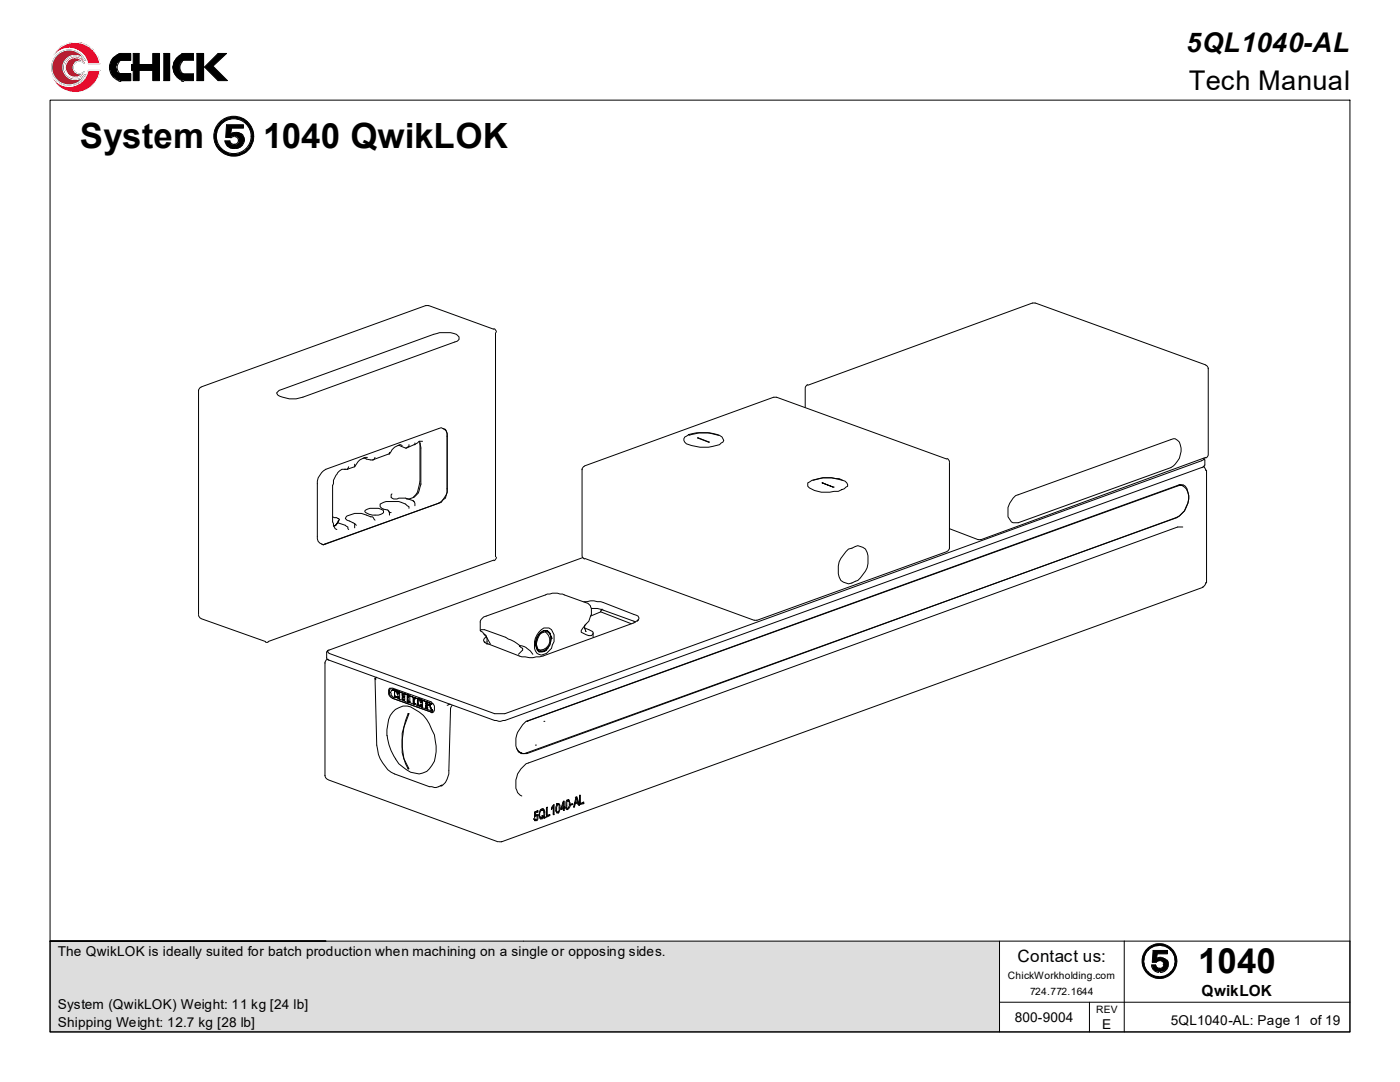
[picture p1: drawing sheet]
<svg xmlns="http://www.w3.org/2000/svg" width="279mm" height="216mm" viewBox="0 0 279 216" stroke-linecap="round" stroke-linejoin="round" font-family="sans-serif">
<!-- layer: Visible Edges(ISO) -->
<g fill="none" stroke="#000" stroke-width=".2">
<path d="M39.6 77.9v44.7M40.1 77.3l-.4 .4-.1 .3M55.2 78.4l.5-.5 30.8-11.2a7.8 7.8 0 0 1 4.6 0l.5 .5v.5l-.3 .4-30.8 11.1a5.7 5.7 0 0 1-5.1-.5zM85 61h.5M85 61l-44.9 16.2M85.5 61l13.1 4.7M98.6 65.6l.2 .1 .3 .6M98.9 66.4v44.7M154.4 79.3h.5M154.4 79.2l-37.7 13.8M154.9 79.2l34.1 12.4M160.7 77.6v3.7"/>
<path d="M161.2 76.8l-.4 .4-.1 .3M206.1 60.5h.5M206.1 60.5l-44.9 16.4M206.6 60.5l34 12.3M240.6 72.9l.3 .1 .2 .6M241.1 73.5v17.1M68.7 93.6h.2M68.9 93.6a1.91 1.91 0 0 0-1.8 1.2l-.2 .4a1.56 1.56 0 0 0-.4 1.3l-.1 .4v7.2l.1 .4a.97 .97 0 0 0 .7 1.2M69.6 93.1l-.2 .5h-.5M70.8 92.6v.5M70.8 93.1l-1.5 .5M73.3 91.3a2.94 2.94 0 0 0-2.5 1.8"/>
<path d="M74.8 91.3l-.3 .5-2-.4M77.7 90.3v.3l-3.4 1.2M78.2 98.6l-.1 .1v.4a.96 .96 0 0 0 1.5 .3 6 6 0 0 1 2.9 .5 .97 .97 0 0 1 .3 1M80.3 88.9a.85 .85 0 0 0-1.2 .2 2.93 2.93 0 0 0-1.4 1.5M81.6 88.7v.4l-.5 .3-1.7-.5M82.8 88.4v.3l-1.7 .7M83.7 88.1l.3 1.1v7.5a4 4 0 0 1-1.4 2.5l-1 .4h-.5M83.8 88.4v7.6l-.1 .9a3 3 0 0 1-1.2 2.3M84.3 88.1h-.6l-.9 .6M88.4 85.5a1.26 1.26 0 0 1 .8 1.5M89.2 87a1.22 1.22 0 0 0-.3-1.3 1.22 1.22 0 0 0-1.4-.2l-22.5 8.1a3.5 3.5 0 0 0-1.7 2.9v10.5a1.3 1.3 0 0 0 1.7 1.5M89.2 97.5v.7l-.3 1.2-.5 .3-.3 .5-.6 .2"/>
<path d="M89.2 97.5a3.5 3.5 0 0 1-1.7 2.9M89.2 87v10.5M116.2 93.6v17.1M116.7 93l-.5 .4v.3M136.7 87.2a6 6 0 0 1 4-.8h.9a5.5 5.5 0 0 1 2.5 .8l.3 .7-.1 .3a2.84 2.84 0 0 1-2.1 .9 8.6 8.6 0 0 1-5.2-.5 .9 .9 0 0 1-.3-1.4zM137.5 86.9a8.9 8.9 0 0 1 5.9 0M139.2 87.4l2.4 .8zM161.2 96.4a8.2 8.2 0 0 1 7.5-.4l.3 .4 .2 .6-.7 .5-1.2 .5h-.8a6 6 0 0 1-5.3-1zM162.2 95.8a8.9 8.9 0 0 1 5.9 0M164.1 96.4l2.2 .8zM164.1 96.4h.1M166.3 97.2h.1"/>
<path d="M189 91.5l.4 .4 .1 .3M189.5 92.3v17.1M202.2 99.4l.5-.5 31-11.2a1.15 1.15 0 0 1 1.7 .5 4.2 4.2 0 0 1-1.7 5.1l-30.5 11h-1a2.32 2.32 0 0 1-1-2.4 3.8 3.8 0 0 1 1-2.5zM235.2 96.9h.7M235.9 96.9h.1M236.1 96.7l.5 .3a4.4 4.4 0 0 1-1.9 6.3l-129.5 47.1h-1.2M236.1 96.9l-.7-.2-129.9 47.1a3.5 3.5 0 0 0-1.9 1.8 4.4 4.4 0 0 0-.1 4.4l.6 .4M240.2 93.1l.2 .2 .2 .6M240.6 91.3l-44.9 16.4M240.8 93.8v22.5M241.1 90.7v.3l-.5 .4M66.4 103.1l.8 .2 .5 .3v.2h-.1v.3l-.5 .7-.4 .2 .5-.5 .4-.7"/>
<path d="M67.4 104.3l1.5 .5 .5 .4v.3l.2 .2M70.8 104.5l.3 .3M72.8 101.9a2.28 2.28 0 0 1 2-.5 1.52 1.52 0 0 1 1.7 .7v.2a3.2 3.2 0 0 1-3.7-.2zM74.8 103.8a.88 .88 0 0 0-.8-.7 4.8 4.8 0 0 0-4.9 0l-.2 .4 .4 .3 1.1 .5a.76 .76 0 0 1 .4 1M77.6 101.9l.1 .4h.4M81.6 101.4v-.3a4.8 4.8 0 0 0-3.9-1 3.1 3.1 0 0 0-1.8 .5v.5l.3 .3 1.2 .4a.97 .97 0 0 1 .3 1M82.5 100.1h.1M87.5 100.4l-23 8.3-.3-.2M98.6 111.8l-45.1 16.2M99.1 111.2l-.1 .3-.4 .4M116.2 110.8l.2 .6 .3 .1M116.3 111.3l-50.8 18.4-.1 .3 .3 .4 33 12h2.1l139-50.5 .3-.1 .2-.4 .2 .4v1l-.2 .3-.4 .2-139.1 50.5-.9 .1-1.2-.1-33.2-12.1-.1-.1"/>
<path d="M116.7 111.4l33.8 12.4M168.8 110.1l.5-.5 .7-.2a1.66 1.66 0 0 1 2.2-.2 2.39 2.39 0 0 1 1 2.4 5.1 5.1 0 0 1-2 4.2l-.5 .2a2.14 2.14 0 0 1-2.5 .1 2.14 2.14 0 0 1-.9-2.3 3.6 3.6 0 0 1 1-3.1zM189 110.1l-38 13.7M189.5 109.3l-.1 .3-.4 .4M189.5 105.5l5.7 2.2M195.2 107.7h.6M236.1 105.2h-1.1l-129.5 47a4.4 4.4 0 0 0-2.5 3.9 2.63 2.63 0 0 0 1.1 2.7M240.1 117.2l-140 50.8M240.6 116.2a.93 .93 0 0 1-.6 .9M39.6 122.7l.3 .5 .2 .2M40.1 123.4l12.9 4.6M53 128.1h.5"/>
<path d="M64.9 132.2v22.6M65.3 131.5l-.2 .3-.2 .5M65.4 129.9h.1M65.4 131.6h.1M65.4 129.9l-.2 .1v1.4l.2 .2M74.8 135.3l.4 13.4a7.2 7.2 0 0 0 2.9 5.4l7.6 2.9h.5a1.82 1.82 0 0 0 2-.4M75.2 135.1l-.4 .2 .2 .3M78.1 137.3l-.2 .2a1.3 1.3 0 0 0 .5 1.9M78.2 137.7h.2h-.2l-.3 .5 .2 .1a.93 .93 0 0 0 1.3 .9M78.4 137.7h.5h-.2l.4 .1-.2-.1M78.4 139.4a1.34 1.34 0 0 1-.7-2.1h.7l7.6 2.7a1.44 1.44 0 0 1 .5 2.1l-.3 .1-.2-.1M78.4 139.4l7.6 2.7"/>
<path d="M78.7 137.8v.2v-.2l.4 .2 .1 .5h.2v-.2M78.7 138v1zM78.7 138.9h.1M78.7 138.9l.2 .1h-.2h.4h-.2l.2 .2v-.2M79.1 139.2h.1M79.1 139h.1M79.1 137.8h.3h-.2v.2h.2v-.2M79.2 139.2h.2v-.2v.2zM79.2 138h.2v.5zM79.4 138.9l-.3 .3M79.4 138.9v.1h-.2M79.4 138.9v.1h.2"/>
<path d="M79.4 139.2h.1M79.6 138l.8 .3-1-.3a1.26 1.26 0 0 1 .4 1.4h-.2M79.8 139.4h-.4h.2v.1l1 .2M80.3 139.4v.1h.1v-.1M80.3 139.5h.1v.2v-.2M80.3 138.5h.1v.2h-.1zM80.3 138.7v.2h.1v-.2M80.3 138.9l.5 .1-.4-.1M80.4 139v.4h-.1v-.4l.5 .2v.5h-.2v.2l.8 .3M80.4 139.7h.2zM80.4 138.3h.2l-.2 .2zM80.6 138.3l-.3 .2h.1"/>
<path d="M80.6 138.3l.2 .7M80.6 138.3h.2l-.2 .2 .8 .2-.6-.4M81.3 138.9h.1zM81.3 138.9v.1h.1v-.1M81.3 139h.1v.2h-.1zM81.3 139.2v.3h.1v-.3M81.3 139.5v.2h.1v-.2M81.3 139.7v.2h.1v-.2M81.3 139.9h.1v.1v-.1zM81.4 138.9h.1M81.4 139.9h.1M81.4 139.9v.1h.2h-.2"/>
<path d="M81.4 138.7h.2zM81.4 138.7v.2l.2-.2M81.6 138.9h.2h-.2l.2 .1v1.2v-.2M81.6 138.7v.2h-.2M81.6 138.9h.1M81.8 138.9l1 .3zM82.5 139.4h.1zM82.5 139.4h.1v.1h-.1zM82.5 139.5v.2h.1v-.2M82.5 139.7v.2h.1v-.2M82.5 139.9v.1h.1v-.1M82.6 139.2h.2z"/>
<path d="M82.6 139.2v.2l.2-.2M82.6 139.4h.1M82.8 139.2h.1M83 139.4h.1a.7 .7 0 0 0-.5 .6 .7 .7 0 0 0 .5 .7l.2 .2h.5M83.3 139.5v.2h.2v-.2h-.2l.5 .4 .2 .3h.2h-.2h.2v-.2M83.3 139.7v.7h.2v-.7M83.7 139.5h.1l-.7-.1 .9 .1M84 139.5v.2zM84 139.5h.1M84 139.5v.7l.2-.2-.2-.3M84.3 139.7h-.1v.2h.1v1.2h-.1h.1h-.1v.1l.8 .2h.2h-.2l.2-.2v.2h.1h-.1v.2l1.2 .3M96.7 126.5l.5 .8v1.2"/>
<path d="M96.7 128l.2 .2M97.9 128.5l-.9-1.7-1.2-1 .2-.2h.7l4.2 1.6 1.7 .8 1.2 .9M103.8 128.9l1.2 .3 .8 .7 .5 .7M103.8 128.9h-.2l.7 .5v.3l-.8 .9M107.5 126.2a1.64 1.64 0 0 1 2.6-.6 2.6 2.6 0 0 1 .1 3.1l-.1 .7a2.73 2.73 0 0 1-2.1 1.3 1.56 1.56 0 0 1-1.3-2 3.5 3.5 0 0 1 .8-2.5zM107.5 130h.2M107.7 126.7l.3-.4 .5-.1a.95 .95 0 0 1 1.4 .6 2.61 2.61 0 0 1-1 2.7 .96 .96 0 0 1-1 .3 .96 .96 0 0 1-.7-.8l-.2-.5zM108.8 126.1a1.95 1.95 0 0 1 .8 2.3 1.95 1.95 0 0 1-2.1 1.3M109.1 125.8h.1M110.1 127.3a1.61 1.61 0 0 0-1-1.5h-.6a2.98 2.98 0 0 0-1.1 3.9l.3 .3h.5l.9-.3a3.8 3.8 0 0 0 1-2.4 1.61 1.61 0 0 0-1-1.5 1.78 1.78 0 0 0-1.7 1 2.42 2.42 0 0 0 .1 3.2 1.46 1.46 0 0 0 1.7-.6h.2M110.1 127.3h.1M116.5 120.1l1.4-.2 2 .2 7.1 2.7 .3 .1 .2 .5-.2 .4-.8 .5-18.1 6.6-2.1 .3-2.2-.1-7.1-2.7-.3-.2-.2-.4 .2-.5 .3-.1"/>
<path d="M116.8 124.6a1.1 1.1 0 0 0 0 1.2v.2h.2M118 121.4v1.2l-.5 1.4a5 5 0 0 0-1.5 2v.2l1 .5a1.05 1.05 0 0 0 1.4-.2 .85 .85 0 0 0-.9-.9l-.8-.3M118 121.4l-.1-.3a1.33 1.33 0 0 0-1.1-.9l-4.2-1.5a5.3 5.3 0 0 0-3.7 0l-11.9 4.2a1.56 1.56 0 0 0-1.2 1.2v1.7M118 121.4a4.4 4.4 0 0 1 2.4 .4l6.4 2.3M118.4 126.3v.9M119.9 122.1l6.1 2.4M120.1 121.6l-.2 .5-2 .8M120.1 121.6h.1M127.3 123.6l-.1 .4M150.5 123.7h.6M64.9 154.7a.93 .93 0 0 0 .6 .9M65.5 155.6l33.9 12.4"/>
<path d="M77.2 146.8a10.9 10.9 0 0 1 .7-4.1 3.6 3.6 0 0 1 4.1-1.6 7.1 7.1 0 0 1 4.2 4.5l.5 1a10.1 10.1 0 0 1 0 5.3 4 4 0 0 1-3 2.5 6.3 6.3 0 0 1-4.8-3M77.3 146.8l.2 1.4 .5 1.3 1 1.9M81.4 140.2l.2-.2zM81.4 142.4l-1.1 3.9v1.4a8.5 8.5 0 0 0 1.1 5.7M81.4 142.4h.2a14.4 14.4 0 0 0-1 9l1 2h-.2M81.4 153.2v.2M81.4 142.4h.2M81.6 140h.2h-.2v.2l1 .3h.2v-.1l-.2 .1h.2M81.6 140h.1M82.5 140v.2h.1v-.2M82.5 140.2v.2h.1v-.2M82.5 140.4h.3z"/>
<path d="M82.6 140.4v.1M82.8 140.4h.1M83.3 140.4v.1h.2v-.1M83.3 140.5v.2l.2-.2v.2h-.2M83.5 140.7h.3l-.1 .2v-.2zM83.7 140.9h.1M84 140.2l.2-.2zM84 140.9l.2-.2v.2zM84 140.9h-.2h.4M84.2 140h.1M84.2 140.5v.2h-.2l.2-.2h-.2l-.2 .4M85 140.7v.4v-.4h.2l.1 .4v.3"/>
<path d="M85 141.1v.1h.2h-.2zM85 140h.2l-1-.3 1 .3-.2 .4v-.2M85 141.2v.2M85.2 141.2h.1M85.3 140l-.1 .2h.1v.3h-.3v-.1v.1M85.3 140v.2h-.1M85.3 140l.7 .4-.7-.2M85.3 140.7h.6h-.2h.2v.4v-.2M85.9 141.1l.1 .1h-.1zM85.9 141.2l.1 .2v-.2M86 140.4h.2zM86 140.4h.2l-.2 .1z"/>
<path d="M86 141.6h.2h-.2v-.2l.2 .3v-.1M86 142.1h.4M86.2 140.4h.1M86.2 140.4v.1h-.7l-.2 .2 .2-.2M86.2 141.7h.2v.2v-.2zM87.9 156.8h.3M89.9 140.5l-.7 .2M89.9 141.4l-.3 12.4a3.3 3.3 0 0 1-1.5 3M90.3 140.8l-.4 .7M103.5 149.9l.6 .3M105.2 143.9l129.7-46.9a1.3 1.3 0 0 1 1.8 .5 3.2 3.2 0 0 1 0 3.6 4.6 4.6 0 0 1-1.8 2.2l-129.7 46.9a1.4 1.4 0 0 1-2.1-.8M105.2 143.9h.1"/>
<path d="M106.8 148.7h.1M108.5 143.9h.1M112.4 159.9h.2v1.1h.2l-.2 .7h-.2v-.3l-.5 .1zM113.1 159.7l.4-.2 .1 .2v.3a.97 .97 0 0 1-.5 1.5 1.53 1.53 0 0 1-.2-1.3zM113.1 159.7h.1M113.1 159.7l.4 .2M113.5 159.5l.1 .5M114.8 159.2h.2M115 159h.1l.6 1.7h-.2l-.2-.5-.5 .2-.2 .6h-.1zM115 159l.5 1.5h-.2M115 159.2l.1 .8-.3 .2M115 159.2l-.2 1h-.2"/>
<path d="M115.7 158.7h.1v1.7l.7-.4v.4l-.8 .1zM99.5 167.9h.6M106.5 163.4l.3 .2M106.7 163.1l.5-.4v.7l-.2 .2h-.2v-.2h-.3M106.7 162.1l.5-.2 .2 .2M106.7 162.2h.1M106.8 162.2v.5v-.1h.6v.3a.64 .64 0 0 1-.4 .8h-.3l-.2-.3M106.8 162.2l.6-.1v-.4l-.7 .4v1M107 163.6l-.3 .1M107.2 162.6v.3M107.2 162.7h-.5v.4M107.5 162.6v.1l.5 .5"/>
<path d="M107.9 161.5l.3-.1a.96 .96 0 0 1 .3 1.5l.4 .2-.2 .1-.2-.1-.3 .3h-.3l-.2-.2-.2-.6zM107.9 161.7l.1-.2 .4 .2M108 161.7h.5v1.2l-.3-.2v.4h.2l-.4 .1a1.02 1.02 0 0 1 0-1.5zM108.4 162.9h.1M108.4 161.4l.1 .1v.6M108.4 163.1l-.5 .3M108.4 163.1h.3l-.2 .1h.2M108.4 162.9l.1 .2M108.5 162.1h.1M108.5 162.9h-.3l.2 .2M109.1 161.2l.1-.2v1.7l.5-.1v.1l-.6 .4zM109.1 162.7h.1"/>
<path d="M109.6 162.6v.1h.1M109.6 162.7l-.5 .2M110.2 161h.2M110.4 160.7l.2-.2v2.1h-.2v-1.6l-.3 .5v-.3zM110.4 160.9v.1M110.4 162.4l.2 .2M110.9 161.7l.2 .4h.2M111.1 160.4h.5l.2 .3v.8l-.2 .6-.2 .1-.3-.1a1.44 1.44 0 0 1 0-1.4zM111.1 160.4h.1M111.1 160.4l.3 .1M111.4 160.5h-.1l-.2 .5v.9l.3 .2-.3 .1M111.4 160.5h.2v1.4h-.2v.2"/>
<path d="M111.4 160.4l.2 .3M111.9 161.4l.4-.2 .3 .2M111.9 161.2h.5M112.3 160.2l.1 .2-.3 .8M112.4 160v1.2M112.4 161.2h.4M112.4 161h.2M112.4 161.7h.2M112.6 161v.2M112.9 161v.2l.4 .2 .2-.4a1.1 1.1 0 0 0 0-1.1l-.4 .1v1.2l.2 .2h-.2M113.8 160.5l.5-.1v.1l-.5 .2zM113.8 160.5h.5"/>
<path d="M114.1 160.4v.1M114.5 161h.1M115.3 160.2l-.7 .2h.2M115.5 160.5l.2 .2M115.7 160.2l.1 .2M116.5 160.4l-.2-.2-.6 .3"/>
</g>
<!-- layer: TITLE BLOCK HATCH -->
<g fill="#000">
<path d="M22.7 11.3l1-.6h2.4v1.3h-2.1l-.1 .2a1.95 1.95 0 0 0-.7 1.3l.2 .2a.59 .59 0 0 0 .5 .9v.1h2.2v1.4h-2.4l-.5-.4a1.9 1.9 0 0 1-1.2-1.6l-.2-.2v-.4a3.4 3.4 0 0 1 .9-2.2z" fill-rule="evenodd"/>
<path d="M26.6 10.7h1.2v2.2h2.7v-2.2h1.3v5.4h-1.3v-2h-2.7v2h-1.2v-2h-.4v-1.2h.4z" fill-rule="evenodd"/>
<path d="M32.7 10.7h1.2v5.4h-1.2z" fill-rule="evenodd"/>
<path d="M35.4 11.3l.8-.6h2.4v1.3h-2a1.85 1.85 0 0 0-.4 2.6h.2v.1h2.2v1.4h-1.9a2.09 2.09 0 0 1-1.5-.9l-.3-.3a.97 .97 0 0 1-.4-1l-.1-.4v-.3l.1-.2a2.06 2.06 0 0 1 .9-1.7z" fill-rule="evenodd"/>
<path d="M39.3 10.7h1.3v5.4h-1.3z" fill-rule="evenodd"/>
<path d="M40.8 13.4l2.7-2.7h1.7l-2.7 2.5 2.9 2.9h-1.9z" fill-rule="evenodd"/>
</g>
<path d="M10.3 15.1a3.1 3.1 0 0 0 1.7 1.7 3.7 3.7 0 0 0 5.1-1.6l.5-1.1h2.4a2.71 2.71 0 0 1-.7 1.6 4.6 4.6 0 0 1-5.8 2.4 4.7 4.7 0 0 1-3-2.5z" fill-rule="evenodd" fill="#f00"/>
<path d="M11.5 10.8a3.5 3.5 0 0 1 4.6 0l.7 .9-.4-.2a2.16 2.16 0 0 0-2.3-.3 2.19 2.19 0 0 0-1.4 2.2 2.29 2.29 0 0 0 1.2 2.1 2.29 2.29 0 0 0 2.4-.1l.5-.3a2.96 2.96 0 0 1-2.7 1.7h-.7a2.65 2.65 0 0 1-2.4-1.4l-.3-.7a2.99 2.99 0 0 1 .1-3z" fill-rule="evenodd" fill="#b01c2e"/>
<path d="M13.7 11.9a1.88 1.88 0 0 1 2.9 .3l.3 .3h-.1a.54 .54 0 0 0-.7-.3 .42 .42 0 0 0-.7 0h-.3v.2a1.02 1.02 0 0 0-.5 1.3l.1 .5 .4 .2v.2a1.31 1.31 0 0 0 1.5-.2h.2a1.61 1.61 0 0 1-1.6 1 2.04 2.04 0 0 1-2-1.2 2.04 2.04 0 0 1 .5-2.3z" fill-rule="evenodd" fill="#f00"/>
<g fill="#e60d2e">
<path d="M10.5 11.3l-.3 .9zM12.2 9.1l-1 1.1-.5 .6-.2 .5a4.3 4.3 0 0 1 2.5-1.6 3.4 3.4 0 0 1 3.4 1 4.4 4.4 0 0 1 1.2 2h2.4l-.4-1.4-.5-.6a4.5 4.5 0 0 0-4.7-2.2h-.5z" fill-rule="evenodd"/>
<path d="M10.3 15.1a3.1 3.1 0 0 0 1.7 1.7 3.7 3.7 0 0 0 5.1-1.6l.5-1.1h2.4a2.71 2.71 0 0 1-.7 1.6 4.6 4.6 0 0 1-5.8 2.4 4.7 4.7 0 0 1-3-2.5z" fill-rule="evenodd"/>
</g>
<path d="M13.7 11.9a1.88 1.88 0 0 1 2.9 .3l.3 .3h-.1a.54 .54 0 0 0-.7-.3 .42 .42 0 0 0-.7 0h-.3v.2a1.02 1.02 0 0 0-.5 1.3l.1 .5 .4 .2v.2a1.31 1.31 0 0 0 1.5-.2h.2a1.61 1.61 0 0 1-1.6 1 2.04 2.04 0 0 1-2-1.2 2.04 2.04 0 0 1 .5-2.3z" fill-rule="evenodd" fill="#b01c2e"/>
<g fill="#000">
<path d="M45.2 24.9h3.4v.7h-2.4l-.1 1h.1a1.72 1.72 0 0 1 2.6 1.2 1.86 1.86 0 0 1-2.4 1.8 1.55 1.55 0 0 1-1.4-.8l-.1-.7h1l.2 .3a.76 .76 0 0 0 1 .4 .84 .84 0 0 0 .3-1.4l-.2-.1h-.3v-.2l-.7 .2v.1h-1.2z" fill-rule="evenodd"/>
<path d="M44.2 24.7l-.2 .4a2.99 2.99 0 0 0-.8 1.7 3.5 3.5 0 0 0 2.3 3.7 3.5 3.5 0 0 0 4.1-1.4 3.5 3.5 0 0 0-.4-4.3 3.5 3.5 0 0 0-4.3-.6zM43.7 24.6l-.2 .3a1.93 1.93 0 0 0-.7 1.5 2.91 2.91 0 0 0 .2 2.4l.2 .5a4.2 4.2 0 0 0 6.8 .3l.1-.3a4.1 4.1 0 0 0-2.2-5.9h-.3a3.1 3.1 0 0 0-2 0l-.9 .3z" fill-rule="evenodd"/>
</g>
<path d="M10 187.8h189.5v18.1h-189.5z" fill-rule="evenodd" fill="#ddd"/>
<g fill="#000">
<path d="M230.1 189.7h2.9v.6h-2l-.2 .9h.2a1.53 1.53 0 0 1 2 .5 1.52 1.52 0 0 1-1.4 2.2h-.5a1.1 1.1 0 0 1-1.1-1l-.2-.4h.8l.2 .4a.85 .85 0 0 0 1.2 .1v-.1h.2a.91 .91 0 0 0-.6-1.2h-.3l-.5 .3h-.8z" fill-rule="evenodd"/>
<path d="M229.4 189.3l-.6 .9a1.56 1.56 0 0 0-.4 1.3l-.1 .4 .1 .3a2.66 2.66 0 0 0 1.4 2.2 1.56 1.56 0 0 0 1.3 .3l.4 .2 .3-.2a2.06 2.06 0 0 0 1.7-.8l.3-.2a3.7 3.7 0 0 0 .6-2.9l-.6-1-.3-.1-.2-.4a3.7 3.7 0 0 0-2.8-.5zM229.3 189a4.1 4.1 0 0 0-1.4 2.3 3.6 3.6 0 0 0 1.2 3.1 3.5 3.5 0 0 0 5.3-.9 3.5 3.5 0 0 0-1.9-5 3.5 3.5 0 0 0-3.2 .5z" fill-rule="evenodd"/>
</g>
<!-- layer: Sketch Geometry(ISO) -->
<g fill="none" stroke="#000" stroke-width=".2">
<path d="M10 20h259.4v185.9h-259.4zM16.8 12.7a1.27 1.27 0 0 0-1.8-.2 1.27 1.27 0 0 0 0 1.9 1.27 1.27 0 0 0 1.8-.1M17 14.9a3.5 3.5 0 0 1-5.3 1.3 3.5 3.5 0 0 1 0-5.5 3.5 3.5 0 0 1 5.3 1.3 2.45 2.45 0 0 0-3.7-.3 2.45 2.45 0 0 0 0 3.6 2.45 2.45 0 0 0 3.7-.4M17.6 14.1h2.4M23.6 10.8a2.79 2.79 0 0 0-1.8 2.7 2.79 2.79 0 0 0 1.8 2.6M23.7 16.2l.4 .1M23.8 14.6l.3 .1M23.9 12.3a1.61 1.61 0 0 0 0 2.4M24 10.7h2.1v1.3h-2.1h2.1v-1.3M24 14.7h2.1h-2.1M24.1 12l-.3 .1M24.1 10.7l-.4 .1"/>
<path d="M26.1 14.7v1.4v-1.4M26.1 16.1h-2.1h2.1M26.6 10.7h1.2v2.2h2.7v-2.2h1.3v5.4h-1.3v-2h-2.7v2h-1.2v-2h-.4v-1.2h.4zM32.7 10.7h1.2v5.4h-1.2zM36.2 16.2l.5 .1M36.3 10.8a2.79 2.79 0 0 0-1.8 2.7 2.79 2.79 0 0 0 1.8 2.6M36.4 14.6l.3 .1M36.4 12.3a1.61 1.61 0 0 0 0 2.4M36.6 14.7h2v1.4h-1.9M36.7 12l-.3 .1M36.7 10.7l-.5 .1M36.7 10.7h1.9v1.3h-2"/>
<path d="M39.3 10.7h1.3v5.4h-1.3zM40.8 13.4l2.7-2.7h1.7l-2.7 2.5 2.9 2.9h-1.9zM44.9 28.1h1M44.9 28.1a1.78 1.78 0 0 0 1.6 1.5M45.9 28.1a.76 .76 0 0 0 .8 .7M46.1 26.6l.1-1h2.4v-.7h-3.4l-.2 2.5h1.1M46.1 26.6a2.24 2.24 0 0 1 2.4 .3M46.4 29.6h.5M46.7 27.3l-.6 .2M46.7 28.8h.2M46.7 27.1h.2M46.8 27.3a.76 .76 0 0 1 .8 .7 .76 .76 0 0 1-.8 .8"/>
<path d="M47.6 27.9v.2M48.4 27l.4 .9M48.8 27.8a1.78 1.78 0 0 1-1.8 1.8M10 187.8h55M104.5 187.8h119.9M199.5 187.8v18.1M217.4 200v5.9M229.8 192.5h.8M229.8 192.7a1.61 1.61 0 0 0 1.4 1.3M230.6 192.6a.76 .76 0 0 0 .8 .6M230.8 191.2l.2-.9h2v-.6h-2.9l-.1 2.3h.8M231.1 193.9h.5"/>
<path d="M231.3 193.2h.2M231.3 191.7h.2M231.4 191.7l-.6 .3M231.6 191.7a.76 .76 0 0 1 .7 .7 .76 .76 0 0 1-.7 .8M231.7 191l-.9 .2M231.7 191.2l.6 .1 .5 .3M232.2 192.4v.1M232.9 191.5l.3 .8M233.2 192.6a1.61 1.61 0 0 1-1.6 1.5M233.2 192.4v.1"/>
<circle cx="46.7" cy="27.2" r="4"/>
<circle cx="46.7" cy="27.2" r="3.5"/>
<circle cx="231.4" cy="191.8" r="3.5"/>
<circle cx="231.4" cy="191.8" r="3.1"/>
</g>
<path d="M10.1 12.2a5 5 0 0 1 5.2-3.7 5 5 0 0 1 4.6 4.3M16.8 12.7a1.95 1.95 0 0 0-3-.8 1.95 1.95 0 0 0 0 3.1 1.95 1.95 0 0 0 3-.8M16.8 12.7a1.27 1.27 0 0 0-1.8-.2 1.27 1.27 0 0 0 0 1.9 1.27 1.27 0 0 0 1.8-.1M17 14.9a3.5 3.5 0 0 1-5.3 1.3 3.5 3.5 0 0 1 0-5.5 3.5 3.5 0 0 1 5.3 1.3 2.45 2.45 0 0 0-3.7-.3 2.45 2.45 0 0 0 0 3.6 2.45 2.45 0 0 0 3.7-.4M17.6 12.8a3.8 3.8 0 0 0-5.9-2.5 3.8 3.8 0 0 0 0 6.3 3.8 3.8 0 0 0 5.9-2.5M17.6 14.1h2.4M17.6 12.7h2.4M19.9 14.1a5 5 0 0 1-4.6 4.3 5 5 0 0 1-5.2-3.7" fill="none" stroke="#fff" stroke-width=".2"/>
<path d="M17.6 12.7h2.4" fill="none" stroke="#f00" stroke-width=".2"/>
<!-- layer: TITLE BLOCK -->
<path d="M104.5 187.8h-94.5v18.1h259.4v-18.1h-45v18.1M199.5 200h69.9" fill="none" stroke="#000" stroke-width=".2"/>
<g font-size="6.9">
<text x="15.9" y="29.5">System</text>
<text x="52.5" y="29.5">1040 QwikLOK</text>
<text x="239.1" y="194.2">1040</text>
</g>
<g font-size="5.4">
<text x="236.7" y="10.3">5QL1040-AL</text>
<text x="237.2" y="17.9">Tech Manual</text>
</g>
<text font-size="3.4" x="203" y="192">Contact us:</text>
<text font-size="3" x="239.8" y="198.8">QwikLOK</text>
<g font-size="2.7">
<text x="11.5" y="190.8">The QwikLOK is ideally suited for batch production when machining on a single or opposing sides.</text>
<text x="11.5" y="201.3">System (QwikLOK) Weight: 11 kg [24 lb]</text>
<text x="202.5" y="203.9">800-9004</text>
<text x="11.5" y="204.9">Shipping Weight: 12.7 kg [28 lb]</text>
<text x="220" y="205.2">E</text>
<text x="233.7" y="204.6">5QL1040-AL: Page 1 of 19</text>
</g>
<g font-size="2">
<text x="201.2" y="195.4">ChickWorkholding.com</text>
<text x="205.6" y="198.6">724.772.1644</text>
<text x="218.8" y="202.2">REV</text>
</g>
</svg>
